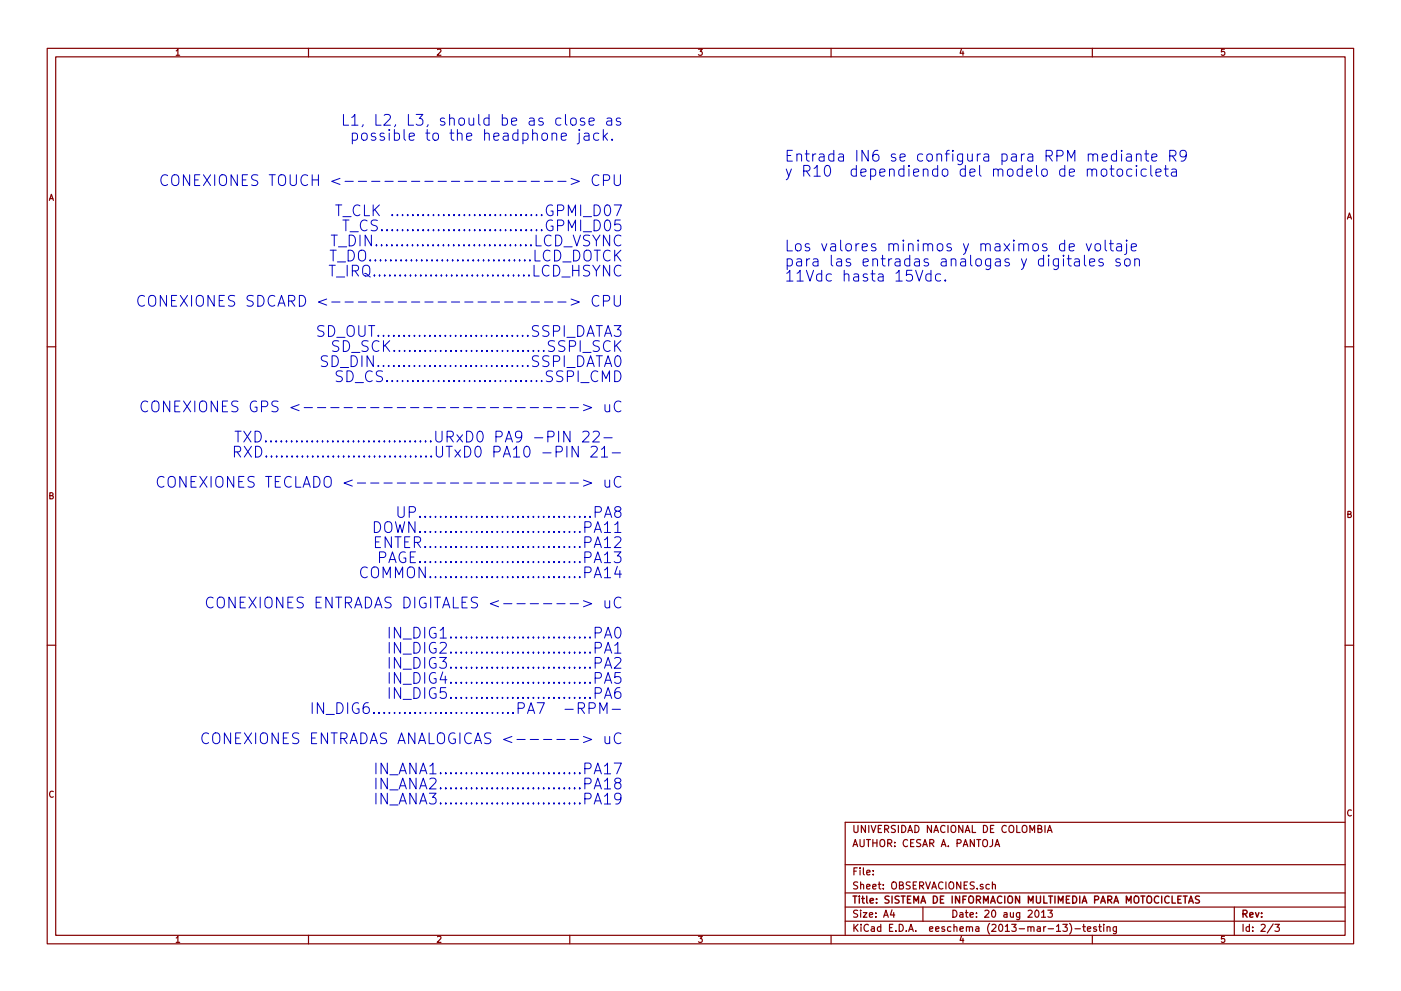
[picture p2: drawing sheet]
<svg xmlns="http://www.w3.org/2000/svg" width="297mm" height="210mm" viewBox="0 0 297 210" stroke-linecap="round" stroke-linejoin="round" font-family="sans-serif">
<g fill="none" stroke="#840000" stroke-width=".25">
<path d="M10 10.3h277v189.9h-277zM11.8 12.1h273.4v186.3h-273.4zM65.4 10.3v1.8M120.8 10.3v1.8M176.2 10.3v1.8M231.6 10.3v1.8M10 73.6h1.8M285.2 73.6h1.8M10 136.9h1.8M285.2 136.9h1.8M210.9 179.6l.5-1.5 .5 1.5M211.1 179.2h.7"/>
<path d="M222.1 176.6l.5-1.5 .5 1.5M222.2 176.2h.7M285.2 174.5h-106v23.9M65.4 198.4v1.8M120.8 198.4v1.8M176.2 198.4v1.8M179.2 192.5h106M179.2 195.4h106M179.2 189.5h106M179.2 183.5h106M185.1 185.5v.1M185.1 184.7v.1"/>
<path d="M189.1 193l-.3 1.1h.9M189.5 193.6v1M195.7 192.5v2.9M210.4 187.8l.2-.2 .4 .1v.9M210.4 187.1v1.5M219.6 193.3l.2-.2a.8 .8 0 0 1 .5 .8 .8 .8 0 0 1-.5 .7l-.4-.5zM220.8 193.5l.5-.4v1.5M220.8 194.6h.9M222.2 193.1h.9l-.5 .6 .4 .1v.7l-.2 .1-.6-.1M225.3 196.1h1l-.5 .6 .4 .1v.7l-.2 .1-.7-.1M226.8 195.9a1.71 1.71 0 0 1 0 2.3M227.9 197h1.2"/>
<path d="M229.6 196.6h.5M229.8 196.1v1.3l.3 .2M230.6 197.1l.7-.1-.1-.3-.4-.1-.2 .2v.7h.6M231.6 198.4v1.8M232.4 196.7l-.3-.1-.2 .2v.2l.5 .2v.3h-.5M232.9 196.6h.6M233.1 196.1v1.3l.4 .2M234 196.1v.2M234 196.6v1M234.7 196.7l.2-.1 .4 .1 .1 .9M234.7 196.6v1M236.7 196.6v1.4l-.3 .1-.3-.1"/>
<path d="M236.7 196.7l-.4-.1-.3 .3 .1 .6 .2 .1 .4-.1M261.7 192.5v5.9M270 196l-1.3 2M270.3 196.1h.9l-.5 .6 .5 .1v.7l-.2 .1-.7-.1"/>
</g>
<path d="M252 191.6l.5-1.5 .5 1.5M252.1 191.2h.8M254.3 190.2l-.6-.1-.3 .3 .1 .3 .7 .4v.4l-.2 .1-.6-.1" fill="none" stroke="#840000" stroke-width=".3"/>
<g fill="none" stroke="#0000c2" stroke-width=".21">
<path d="M35.5 37.3a.92 .92 0 0 0-1.1 0 .92 .92 0 0 0-.3 1.1 .86 .86 0 0 0 .5 .8 .86 .86 0 0 0 .9-.1M36.5 37.4a.77 .77 0 0 1 .9-.3 .77 .77 0 0 1 .5 .7v.8a.76 .76 0 0 1-.7 .8 .76 .76 0 0 1-.8-.8zM40.2 37.1v2.3l-1.3-2.3v2.3M41.3 38.2h.7M42.4 37.1h-1.1v2.3h1.1M43.1 37.1l1.6 2.3M44.7 37.1l-1.6 2.3M45.5 37.1v2.3M46.6 37.4a.77 .77 0 0 1 .9-.3 .77 .77 0 0 1 .5 .7v.8a.76 .76 0 0 1-.7 .8 .76 .76 0 0 1-.8-.8zM50.3 37.1v2.3l-1.3-2.3v2.3M51.4 38.2h.7M52.5 37.1h-1.1v2.3h1.1"/>
<path d="M54.7 37.2a.99 .99 0 0 0-1.3 .1 .57 .57 0 0 0 .4 .9 .84 .84 0 0 1 .9 .5l-.2 .4-.3 .3-.9-.2M57.1 37.1h1.3M57.7 37.1v2.3M59.1 37.4a.77 .77 0 0 1 .9-.3 .77 .77 0 0 1 .6 .7v.8a.76 .76 0 0 1-.8 .8 .76 .76 0 0 1-.8-.8zM61.5 37.1v1.8a.74 .74 0 0 0 .9 .5l.4-.5v-1.8M65.2 37.3a.92 .92 0 0 0-1.1 0 .92 .92 0 0 0-.3 1.1 .86 .86 0 0 0 .5 .8 .86 .86 0 0 0 .9-.1M66.2 38.2h1.3M66.2 37.1v2.3M72.8 24.3v2.3h1.1M74.6 24.9l.6-.6v2.3M74.6 26.6h1.3M74.7 28.3a.77 .77 0 0 1 1 .1v1.1l-.3 .3-.7-.2"/>
<path d="M74.7 28.2v2.3M76.8 28.4a.63 .63 0 0 1 1.1 .3v.6a.62 .62 0 0 1-.6 .5 .62 .62 0 0 1-.6-.5zM77 26.4l-.2 .5M79.6 28.3l-.6-.1-.3 .4 .1 .3 .8 .2 .1 .2-.1 .3-.2 .2-.7-.2M79.7 24.3v2.3h1.1M81.4 28.3l-.5-.1-.3 .4 .1 .3 .7 .2 .2 .2-.2 .3-.2 .2-.6-.2M81.5 24.5l.3-.2h.5l.4 .2 .1 .4-.1 .3-1.3 1.4h1.4M128.1 28.9l.7 .9M128.8 28.2l-.9 .9M129.8 29.5l.1 .1-.1 .2-.1-.2 .1-.1v.3M131.5 25.1l-.5-.1-.3 .4 .1 .3 .7 .2 .1 .2-.1 .3-.2 .2-.6-.2M233.6 36.1a.63 .63 0 0 1 1.1 .2v.7a.62 .62 0 0 1-.6 .4 .62 .62 0 0 1-.6-.4z"/>
<path d="M235.6 35.1v2l.4 .3h.2M236.7 32.8a.77 .77 0 0 0-1 .1l-.1 .9a.72 .72 0 0 0 .9 .4l.2-.1M236.7 31.9v2.3M236.9 36.1a.63 .63 0 0 1 1.1 .2v.7a.62 .62 0 0 1-.6 .4 .62 .62 0 0 1-.6-.4zM237.8 31.9v.2l.1-.1-.1-.1v.2M237.8 32.7v1.5M238.9 32.8h.9l.1 1.4M239.9 33.2l-.8 .1a.46 .46 0 0 0-.3 .4 .46 .46 0 0 0 .3 .5l.8-.1M240 36a.77 .77 0 0 0-1 .1l-.1 .9a.72 .72 0 0 0 .9 .4l.2-.1M240.9 32.9a.59 .59 0 0 1 1 .1v1.2M240.9 35.1v.2l.2-.1-.2-.1v.2M240.9 32.7v1.5"/>
<path d="M240.9 35.9v1.5M242.7 32.7h.9M243 31.9v2l.3 .3h.3M243 36a.77 .77 0 0 0-1 .1l-.1 .9a.72 .72 0 0 0 .9 .4l.2-.1M244 35.1v2l.3 .3M244.2 33.4l1.1-.2-.1-.4-.7-.1-.3 .3 .1 1.1 .2 .1 .7-.1M245.1 36.6l1.1-.2-.1-.4-.7-.1-.3 .3 .1 1.1 .2 .1 .7-.1M246.8 35.9h.9M247.1 35.1v2l.4 .3h.2M248 33.1h.9a.62 .62 0 0 0 .4-.6 .62 .62 0 0 0-.4-.6h-.9v2.3M248.4 36h.9l.1 1.4M248.6 33.1l.7 1.1"/>
<path d="M249.4 36.4l-.7 .1a.46 .46 0 0 0-.4 .4 .46 .46 0 0 0 .4 .5l.7-.1M251.5 32.9l-.1 .2a.75 .75 0 0 1-1.1 0v-1a.75 .75 0 0 1 1.1 0 1.56 1.56 0 0 1-.5 2.1h-.5M69.8 56.3h1.3M70 53.1h1.3M70.2 49.9h1.3M70.4 56.3v2.3M70.6 53.1v2.3M70.9 49.9v2.3M71.2 43.5h1.3M71.3 58.8h1.8M71.5 55.6h1.8M71.8 52.4h1.7"/>
<path d="M71.8 43.5v2.3M72.7 46h1.7M72.7 46.7h1.3M73.3 46.7v2.3M73.6 56.3v2.3M73.8 53.1a1.19 1.19 0 0 1 1.3 .7 1.19 1.19 0 0 1-.4 1.4l-.9 .2zM74 49.9a1.19 1.19 0 0 1 1.4 .7 1.19 1.19 0 0 1-.5 1.4l-.9 .2zM74.2 49.2h1.8M74.7 57.5h.9a.62 .62 0 0 0 .4-.6 .62 .62 0 0 0-.4-.6h-.9v2.3M76.3 43.7a.92 .92 0 0 0-1.1 0 .92 .92 0 0 0-.3 1.1 .86 .86 0 0 0 .4 .8 .86 .86 0 0 0 1-.1M77.3 43.5v2.3h1.1M77.8 46.9a.92 .92 0 0 0-1.1 0 .92 .92 0 0 0-.3 1.1 .86 .86 0 0 0 .5 .8 .86 .86 0 0 0 .9-.1"/>
<path d="M80 46.8a.99 .99 0 0 0-1.2 .1 .57 .57 0 0 0 .3 .9 .84 .84 0 0 1 .9 .5l-.1 .4-.3 .3-.9-.2M197.4 58.2a.77 .77 0 0 0-1 .1l-.1 .9a.72 .72 0 0 0 .9 .4l.2-.1M197.4 57.3v2.3M199.4 58.2a.77 .77 0 0 0-.9 .1l-.2 .9a.72 .72 0 0 0 .9 .4l.2-.1M200.4 59.4l.1 .1-.1 .1-.1-.1 .1-.1v.2M226.3 54.9h.8M226.6 54.1v2l.3 .3h.2M226.7 52.5l1.1-.3-.1-.4-.7-.1-.3 .3 .1 1.1 .2 .1 .7-.1M227.9 55h.9l.1 1.4M228.9 55.4l-.8 .1a.46 .46 0 0 0-.4 .5 .46 .46 0 0 0 .4 .4l.8-.1M229.9 54.1v2l.4 .3M230.3 51.7l.5 1.5 .6-1.5"/>
<path d="M231 55.7l1.1-.3-.1-.4-.7-.1-.3 .3 .1 1.1 .2 .1 .7-.1M232.3 51.9a.63 .63 0 0 1 1 .2v.7a.62 .62 0 0 1-.5 .5 .62 .62 0 0 1-.6-.5zM233.8 55l-.5-.1-.3 .3 .1 .3 .7 .3 .2 .2-.2 .3-.2 .1-.6-.1M234.3 50.9v2l.3 .3M235.2 51.7h.9M235.5 50.9v2l.3 .3h.3M236.8 51.8h.9l.1 1.4M237.4 55l-.5-.1-.3 .3 .1 .3 .7 .3 .2 .2-.2 .3-.2 .1-.6-.1M237.8 52.2l-.8 .1a.46 .46 0 0 0-.3 .5 .46 .46 0 0 0 .3 .4l.8-.1M238.5 55.1a.63 .63 0 0 1 1.1 .2v.7a.62 .62 0 0 1-.6 .5 .62 .62 0 0 1-.6-.5zM238.9 51.7v2l-.5 .3M238.9 50.9v.2l.1-.1-.1-.1v.2"/>
<path d="M239.9 52.5l1-.3-.1-.4-.6-.1-.3 .3 .1 1.1 .2 .1 .6-.1M240.6 55.1a.59 .59 0 0 1 1 .1v1.2M240.6 54.9v1.5M30.6 62.9a.92 .92 0 0 0-1.1 0 .92 .92 0 0 0-.3 1.1 .86 .86 0 0 0 .5 .8 .86 .86 0 0 0 .9-.1M31.6 63a.77 .77 0 0 1 .9-.3 .77 .77 0 0 1 .5 .7v.8a.76 .76 0 0 1-.7 .8 .76 .76 0 0 1-.8-.8zM35.3 62.7v2.3l-1.3-2.3v2.3M36.4 63.8h.7M37.5 62.7h-1.1v2.3h1.1M38.2 62.7l1.6 2.3M39.8 62.7l-1.6 2.3M40.6 62.7v2.3M41.7 63a.77 .77 0 0 1 .9-.3 .77 .77 0 0 1 .5 .7v.8a.76 .76 0 0 1-.7 .8 .76 .76 0 0 1-.8-.8z"/>
<path d="M45.4 62.7v2.3l-1.3-2.3v2.3M46.5 63.8h.7M47.6 62.7h-1.1v2.3h1.1M49.8 62.8a.99 .99 0 0 0-1.3 .1 .57 .57 0 0 0 .4 .9 .84 .84 0 0 1 .9 .5l-.2 .4-.3 .3-.9-.2M53.7 62.8a.99 .99 0 0 0-1.2 .1 .57 .57 0 0 0 .3 .9 .84 .84 0 0 1 .9 .5l-.1 .4-.4 .3-.8-.2M54.7 62.7a1.19 1.19 0 0 1 1.3 .7 1.19 1.19 0 0 1-.5 1.4l-.8 .2zM58.3 62.9a.92 .92 0 0 0-1.2 0 .92 .92 0 0 0-.3 1.1 .86 .86 0 0 0 .5 .8 .86 .86 0 0 0 1-.1M58.9 65l.8-2.3 .8 2.3M59.1 64.3h1.1M61.2 63.9h.9a.62 .62 0 0 0 .4-.6 .62 .62 0 0 0-.4-.6h-.9v2.3M61.7 63.9l.8 1.1M63.5 62.7a1.19 1.19 0 0 1 1.3 .7 1.19 1.19 0 0 1-.4 1.4l-.9 .2z"/>
<path d="M68.7 69.2a.99 .99 0 0 0-1.2 .1 .57 .57 0 0 0 .3 .9 .84 .84 0 0 1 .9 .5l-.1 .4-.4 .3-.8-.2M69.3 63.4l-1.8 .7 1.8 .6M69.4 75.6a.99 .99 0 0 0-1.2 .1 .57 .57 0 0 0 .4 .9 .84 .84 0 0 1 .8 .5l-.1 .4-.3 .3-.9-.2M69.6 69.1a1.19 1.19 0 0 1 1.4 .7 1.19 1.19 0 0 1-.5 1.4l-.9 .2zM70.3 64.1h1.8M70.4 75.5a1.19 1.19 0 0 1 1.3 .7 1.19 1.19 0 0 1-.4 1.4l-.9 .2zM71.4 71.6h1.8M71.8 72.4a.99 .99 0 0 0-1.2 .1 .57 .57 0 0 0 .3 .9 .84 .84 0 0 1 .9 .5l-.1 .4-.3 .3-.9-.2M72.2 78h1.7M72.6 78.8a.99 .99 0 0 0-1.2 .1 .57 .57 0 0 0 .3 .9 .84 .84 0 0 1 .9 .5l-.1 .4-.4 .3-.8-.2M72.8 72.3a1.19 1.19 0 0 1 1.3 .7 1.19 1.19 0 0 1-.4 1.4l-.9 .2zM73.2 64.1h1.7"/>
<path d="M73.6 78.7a1.19 1.19 0 0 1 1.3 .7 1.19 1.19 0 0 1-.5 1.4l-.8 .2zM76 64.1h1.7M78.8 64.1h1.7M81.6 64.1h1.8M84.4 64.1h1.8M87.2 64.1h1.8M90.1 64.1h1.7M92.9 64.1h1.7M95.7 64.1h1.8M98.5 64.1h1.8M101.3 64.1h1.8M104.2 64.1h1.7"/>
<path d="M107 64.1h1.7M109.8 64.1h1.8M112.6 64.1h1.8M115.4 64.1h1.8M118.3 64.1h1.7M121.1 63.4l1.7 .7-1.7 .6M127 62.9a.92 .92 0 0 0-1.2 0 .92 .92 0 0 0-.2 1.1 .86 .86 0 0 0 .4 .8 .86 .86 0 0 0 1-.1M127.9 63.9h.9a.62 .62 0 0 0 .5-.6 .62 .62 0 0 0-.5-.6h-.9v2.3M130.2 62.7v1.8a.74 .74 0 0 0 .9 .5l.4-.5v-1.8M31.3 85.3a.92 .92 0 0 0-1.1 0 .92 .92 0 0 0-.3 1.1 .86 .86 0 0 0 .4 .9 .86 .86 0 0 0 1-.2M32.3 85.4a.77 .77 0 0 1 .9-.3 .77 .77 0 0 1 .5 .7v.8a.76 .76 0 0 1-.8 .8 .76 .76 0 0 1-.7-.8zM36 85.1v2.3l-1.3-2.3v2.3"/>
<path d="M37.1 86.2h.7M38.2 85.1h-1.1v2.3h1.1M38.9 85.1l1.5 2.3M40.4 85.1l-1.5 2.3M41.3 85.1v2.3M42.4 85.4a.77 .77 0 0 1 .9-.3 .77 .77 0 0 1 .5 .7v.8a.76 .76 0 0 1-.7 .8 .76 .76 0 0 1-.8-.8zM46.1 85.1v2.3l-1.3-2.3v2.3M47.2 86.2h.7M48.3 85.1h-1.1v2.3h1.1M49.7 95.9h.9a.62 .62 0 0 0 .5-.6 .62 .62 0 0 0-.5-.6h-.9v2.3M49.8 91.5h1.3M50.3 95.9l.7 1.1"/>
<path d="M50.4 85.2a.99 .99 0 0 0-1.2 .1 .57 .57 0 0 0 .4 .9 .84 .84 0 0 1 .8 .5l-.1 .4-.3 .3-.9-.2M50.5 91.5v2.3M51.7 91.5l1.5 2.3M51.8 94.7l1.5 2.3M53.2 91.5l-1.5 2.3M53.3 94.7l-1.5 2.3M54.1 91.5a1.19 1.19 0 0 1 1.3 .7 1.19 1.19 0 0 1-.4 1.4l-.9 .2zM54.2 94.7a1.19 1.19 0 0 1 1.3 .7 1.19 1.19 0 0 1-.4 1.4l-.9 .2zM54.4 85.2a1.06 1.06 0 0 0-1.2 .3 1.06 1.06 0 0 0 0 1.3 .79 .79 0 0 0 1.3 .3v-.7h-.4M55.4 86.3h.9a.62 .62 0 0 0 .5-.6 .62 .62 0 0 0-.5-.6h-.9v2.3M56.4 93.5l.1 .1-.1 .2-.1-.2 .1-.1v.3M56.5 96.7l.1 .1-.1 .2-.1-.2 .1-.1v.3"/>
<path d="M57.5 93.5l.1 .1-.1 .2-.1-.2 .1-.1v.3M57.6 96.7l.1 .1-.1 .2-.1-.2 .1-.1v.3M58.5 93.5l.2 .1-.2 .2-.1-.2 .1-.1v.3M58.6 96.7l.2 .1-.2 .2-.1-.2 .1-.1v.3M59 85.2a.99 .99 0 0 0-1.3 .1 .57 .57 0 0 0 .4 .9 .84 .84 0 0 1 .9 .5l-.2 .4-.3 .3-.9-.2M59.6 93.5l.2 .1-.2 .2-.1-.2 .1-.1v.3M59.7 96.7l.2 .1-.2 .2-.1-.2 .1-.1v.3M60.7 93.5l.2 .1-.2 .2-.1-.2 .1-.1v.3M60.8 96.7l.2 .1-.2 .2-.1-.2 .1-.1v.3M61.8 93.5l.2 .1-.2 .2-.1-.2 .1-.1v.3M61.9 96.7l.2 .1-.2 .2-.1-.2 .1-.1v.3M62.9 93.5l.1 .1-.1 .2-.1-.2 .1-.1v.3"/>
<path d="M63 96.7l.1 .1-.1 .2-.1-.2 .1-.1v.3M63.4 85.8l-1.7 .7 1.7 .6M64 93.5l.1 .1-.1 .2v-.3v.3M64.5 86.5h1.7M67.3 86.5h1.8M70.1 86.5h1.8M72.9 86.5h1.8M75.3 81.2h1.8M75.8 86.5h1.7M78.6 86.5h1.7M81.4 86.5h1.8M84.2 86.5h1.8"/>
<path d="M87 86.5h1.8M89.9 86.5h1.7M92.7 86.5h1.7M95.5 86.5h1.8M98.3 86.5h1.8M101.1 86.5h1.8M104 86.5h1.7M106.8 86.5h1.7M109.6 86.5h1.8M112.4 86.5h1.8M115.2 86.5h1.8M118.1 86.5h1.7"/>
<path d="M120.9 86.5h1.7M123.7 85.8l1.8 .7-1.8 .6M128.3 85.8v1.2l.1 .2a.58 .58 0 0 0 .9-.1M129.3 85.8v1.6M131.6 85.3a.92 .92 0 0 0-1.1 0 .92 .92 0 0 0-.3 1.1 .86 .86 0 0 0 .5 .9 .86 .86 0 0 0 .9-.2M34.8 101.3a.92 .92 0 0 0-1.2 0 .92 .92 0 0 0-.2 1.1 .86 .86 0 0 0 .4 .9 .86 .86 0 0 0 1-.2M35.7 101.4a.77 .77 0 0 1 .9-.3 .77 .77 0 0 1 .6 .7v.8a.76 .76 0 0 1-.8 .8 .76 .76 0 0 1-.8-.8zM39.4 101.1v2.3l-1.3-2.3v2.3M40.5 102.2h.8M41.6 101.1h-1.1v2.3h1.1M42.4 101.1l1.5 2.3M43.9 101.1l-1.5 2.3"/>
<path d="M44.8 101.1v2.3M45.8 101.4a.77 .77 0 0 1 .9-.3 .77 .77 0 0 1 .6 .7v.8a.76 .76 0 0 1-.8 .8 .76 .76 0 0 1-.8-.8zM49.6 101.1v2.3l-1.4-2.3v2.3M50.6 102.2h.8M51.7 101.1h-1.1v2.3h1.1M53.9 101.2a.99 .99 0 0 0-1.2 .1 .57 .57 0 0 0 .3 .9 .84 .84 0 0 1 .9 .5l-.1 .4-.4 .3-.8-.2M56.3 101.1h1.3M56.9 101.1v2.3M58.4 102.2h.7M59.5 101.1h-1.1v2.3h1.1M61.7 101.3a.92 .92 0 0 0-1.1 0 .92 .92 0 0 0-.3 1.1 .86 .86 0 0 0 .5 .9 .86 .86 0 0 0 .9-.2M62.7 101.1v2.3h1.1"/>
<path d="M64.3 103.4l.7-2.3 .8 2.3M64.5 102.7h1.1M79.4 110.7a1.19 1.19 0 0 1 1.3 .7 1.19 1.19 0 0 1-.4 1.4l-.9 .2zM79.6 115h.8M80.5 118.3h.9a.62 .62 0 0 0 .4-.6 .62 .62 0 0 0-.4-.6h-.9v2.3M80.7 113.9h-1.1v2.3h1.1M81.7 111a.77 .77 0 0 1 .8-.3 .77 .77 0 0 1 .6 .7v.8a.76 .76 0 0 1-.8 .8 .76 .76 0 0 1-.7-.8zM82.4 119.4l.8-2.3 .8 2.3M82.7 118.7h1M83 113.9v2.3l-1.3-2.3v2.3M83.7 113.9h1.3M83.8 110.7l.6 2.3 .4-1.7 .5 1.7 .5-2.3"/>
<path d="M84.4 107.5v1.8a.74 .74 0 0 0 .9 .5l.4-.5v-1.8M84.4 113.9v2.3M85.9 117.2a1.06 1.06 0 0 0-1.2 .4 1.06 1.06 0 0 0 0 1.2 .79 .79 0 0 0 1.3 .3v-.7h-.4M86.8 108.7h.9a.62 .62 0 0 0 .4-.6 .62 .62 0 0 0-.4-.6h-.9v2.3M89.1 109.5l.1 .1-.1 .2-.1-.2 .1-.1v.3M90.1 109.5l.2 .1-.2 .2-.1-.2 .1-.1v.3M45.2 126.9a.92 .92 0 0 0-1.2 0 .92 .92 0 0 0-.2 1.1 .86 .86 0 0 0 .4 .9 .86 .86 0 0 0 1-.2M46.2 127a.77 .77 0 0 1 .8-.3 .77 .77 0 0 1 .6 .8v.7a.76 .76 0 0 1-.8 .8 .76 .76 0 0 1-.7-.8zM49.9 126.7v2.3l-1.4-2.3v2.3M50.9 127.8h.8M52 126.7h-1.1v2.3h1.1M52.8 126.7l1.5 2.3"/>
<path d="M54.3 126.7l-1.5 2.3M55.2 126.7v2.3M56.3 127a.77 .77 0 0 1 .8-.3 .77 .77 0 0 1 .6 .8v.7a.76 .76 0 0 1-.8 .8 .76 .76 0 0 1-.7-.8zM77.9 120.5a.92 .92 0 0 0-1.2 0 .92 .92 0 0 0-.2 1.1 .86 .86 0 0 0 .4 .9 .86 .86 0 0 0 1-.2M78.8 120.6a.77 .77 0 0 1 .9-.3 .77 .77 0 0 1 .6 .8v.7a.76 .76 0 0 1-.8 .8 .76 .76 0 0 1-.8-.8zM81.2 122.6v-2.3l.8 1.6 .8-1.6v2.3M82.5 133.1v2.3M82.5 136.3v2.3M82.5 139.5v2.3M84.9 133.1v2.3l-1.3-2.3v2.3M84.9 136.3v2.3l-1.3-2.3v2.3M84.9 139.5v2.3l-1.3-2.3v2.3"/>
<path d="M85.5 135.6h1.7M85.5 138.8h1.7M87.8 133.1a1.19 1.19 0 0 1 1.3 .7 1.19 1.19 0 0 1-.5 1.4l-.8 .2zM87.8 136.3a1.19 1.19 0 0 1 1.3 .7 1.19 1.19 0 0 1-.5 1.4l-.8 .2zM87.8 139.5a1.19 1.19 0 0 1 1.3 .7 1.19 1.19 0 0 1-.5 1.5l-.8 .1zM44.2 155.7a.92 .92 0 0 0-1.1 0 .92 .92 0 0 0-.3 1.1 .86 .86 0 0 0 .4 .9 .86 .86 0 0 0 1-.1M45.2 155.8a.77 .77 0 0 1 .9-.3 .77 .77 0 0 1 .5 .8v.7a.76 .76 0 0 1-.8 .8 .76 .76 0 0 1-.7-.8zM48.9 155.5v2.3l-1.3-2.3v2.3M50 156.6h.7M51.1 155.5h-1.1v2.3h1.1M51.8 155.5l1.5 2.3M53.3 155.5l-1.5 2.3"/>
<path d="M66.2 149.1v2.3M68.6 149.1v2.3l-1.3-2.3v2.3M69.1 151.6h1.8M71.4 149.1a1.19 1.19 0 0 1 1.3 .7 1.19 1.19 0 0 1-.4 1.5l-.9 .1zM73.7 149.1v2.3M76 149.2a1.06 1.06 0 0 0-1.2 .4 1.06 1.06 0 0 0 0 1.2 .79 .79 0 0 0 1.3 .3v-.7h-.4M82.5 142.7v2.3M82.5 145.9v2.3M84.9 142.7v2.3l-1.3-2.3v2.3M84.9 145.9v2.3l-1.3-2.3v2.3M85.5 142h1.7M85.5 145.2h1.7"/>
<path d="M87.8 142.7a1.19 1.19 0 0 1 1.3 .7 1.19 1.19 0 0 1-.5 1.5l-.8 .1zM87.8 145.9a1.19 1.19 0 0 1 1.3 .7 1.19 1.19 0 0 1-.5 1.5l-.8 .1zM79.7 161.9v2.3M79.7 165.1v2.3M79.7 168.3v2.3M82.1 161.9v2.3l-1.3-2.3v2.3M82.1 165.1v2.3l-1.3-2.3v2.3M82.1 168.3v2.3l-1.3-2.3v2.3M82.7 164.4h1.7M82.7 167.6h1.7M82.7 170.8h1.7M84.6 164.2l.8-2.3 .8 2.3"/>
<path d="M84.6 167.4l.8-2.3 .8 2.3M84.6 170.6l.8-2.3 .8 2.3M84.8 163.5h1.1M84.8 166.7h1.1M84.8 169.9h1.1"/>
</g>
<g font-size="3.2" fill="#0000c2">
<text x="82.7" y="26.7">L1, L2, L3, should be as close as</text>
<text x="82.9" y="29.9">possible to the headphone jack.</text>
<text x="166.4" y="34.3">Entrada IN6 se configura para RPM mediante R9</text>
<text x="68.4" y="39.5">CONEXIONES TOUCH &lt;-----------------&gt; CPU</text>
<text x="166.4" y="37.5">y R10 dependiendo del modelo de motocicleta</text>
<text x="78.6" y="45.9">T_CLK ..............................GPMI_D07</text>
<text x="76.2" y="52.3">T_DIN...............................LCD_VSYNC</text>
<text x="79.9" y="49.1">T_CS................................GPMI_D05</text>
<text x="166.4" y="53.3">Los valores minimos y maximos de voltaje</text>
<text x="75.6" y="55.5">T_DO................................LCD_DOTCK</text>
<text x="75.8" y="58.7">T_IRQ...............................LCD_HSYNC</text>
<text x="166.4" y="56.5">para las entradas analogas y digitales son</text>
<text x="166.4" y="59.7">11Vdc hasta 15Vdc.</text>
<text x="73" y="71.5">SD_OUT..............................SSPI_DATA3</text>
<text x="74.2" y="77.9">SD_DIN..............................SSPI_DATA0</text>
<text x="76.9" y="74.7">SD_SCK..............................SSPI_SCK</text>
<text x="77.7" y="81.1">SD_CS...............................SSPI_CMD</text>
<text x="65.4" y="93.9">TXD.................................URxD0 PA9 -PIN 22-</text>
<text x="64.5" y="97.1">RXD.................................UTxD0 PA10 -PIN 21-</text>
<text x="66.8" y="103.5">CONEXIONES TECLADO &lt;-----------------&gt; uC</text>
<text x="85.7" y="113.1">DOWN................................PA11</text>
<text x="91.4" y="109.9">UP..................................PA8</text>
<text x="85.9" y="116.3">ENTER...............................PA12</text>
<text x="86.8" y="119.5">PAGE................................PA13</text>
<text x="82.7" y="122.7">COMMON..............................PA14</text>
<text x="58.3" y="129.1">CONEXIONES ENTRADAS DIGITALES &lt;------&gt; uC</text>
<text x="88.7" y="135.5">IN_DIG1............................PA0</text>
<text x="88.7" y="138.7">IN_DIG2............................PA1</text>
<text x="88.7" y="141.9">IN_DIG3............................PA2</text>
<text x="88.7" y="145.1">IN_DIG4............................PA5</text>
<text x="88.7" y="148.3">IN_DIG5............................PA6</text>
<text x="77.7" y="151.5">IN_DIG6............................PA7 -RPM-</text>
<text x="55" y="157.9">CONEXIONES ENTRADAS ANALOGICAS &lt;-----&gt; uC</text>
<text x="85.7" y="164.3">IN_ANA1............................PA17</text>
<text x="85.7" y="167.5">IN_ANA2............................PA18</text>
<text x="85.7" y="170.7">IN_ANA3............................PA19</text>
</g>
<g font-size="2.1" fill="#840000">
<text x="180.7" y="176.7">UNIVERSIDAD NACIONAL DE COLOMBIA</text>
<text x="180.7" y="179.7">AUTHOR: CESAR A. PANTOJA</text>
<text x="180.7" y="185.7">File:</text>
<text x="180.7" y="188.7">Sheet: OBSERVACIONES.sch</text>
<text x="180.7" y="191.7">Title: SISTEMA DE INFORMACION MULTIMEDIA PARA MOTOCICLETAS</text>
<text x="180.7" y="194.7">Size: A4</text>
<text x="180.7" y="197.7">KiCad E.D.A. eeschema (2013-mar-13)-testing</text>
<text x="201.7" y="194.7">Date: 20 aug 2013</text>
<text x="263.2" y="197.7">Id: 2/3</text>
<text x="263.2" y="194.7">Rev:</text>
</g>
<g font-size="1.8" fill="#840000">
<text x="37.2" y="11.8">1</text>
<text x="92.6" y="11.8">2</text>
<text x="148" y="11.8">3</text>
<text x="203.4" y="11.8">4</text>
<text x="258.8" y="11.8">5</text>
<text x="10.3" y="42.6">A</text>
<text x="285.5" y="46.5">A</text>
<text x="10.3" y="105.9">B</text>
<text x="285.5" y="109.8">B</text>
<text x="10.3" y="169.2">C</text>
<text x="285.5" y="173.2">C</text>
<text x="37.2" y="200">1</text>
<text x="92.6" y="200">2</text>
<text x="148" y="200">3</text>
<text x="203.4" y="200">4</text>
<text x="258.8" y="200">5</text>
</g>
</svg>
